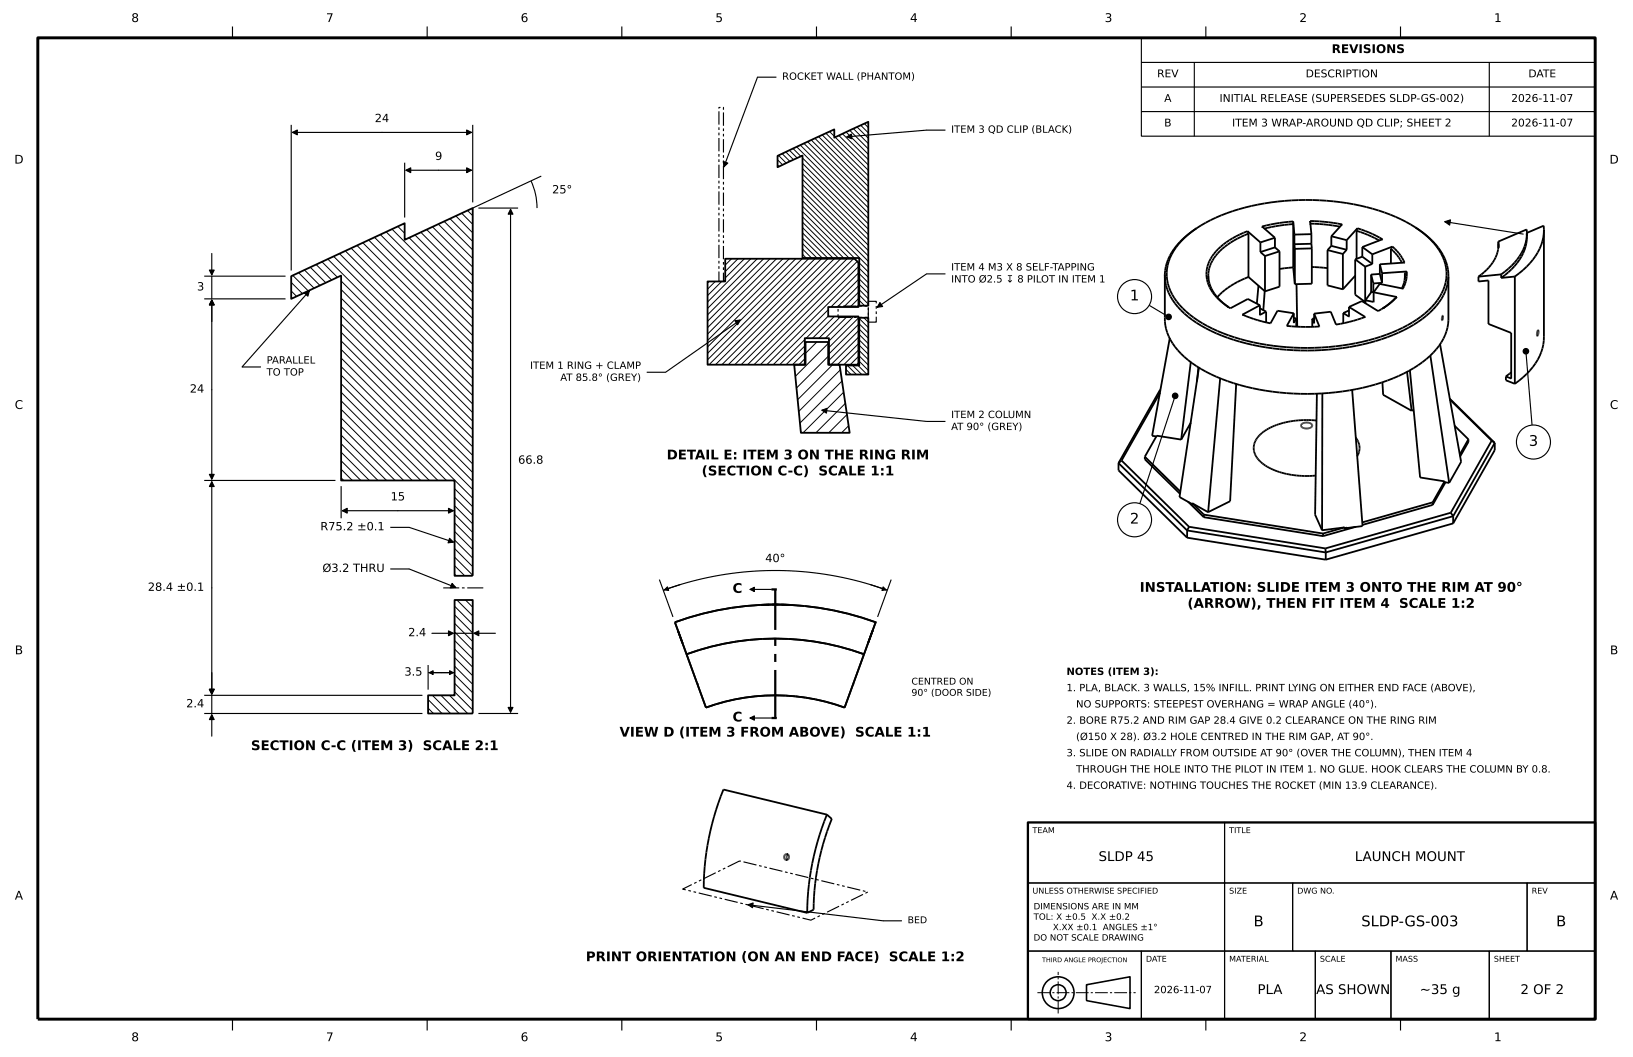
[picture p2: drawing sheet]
<svg xmlns="http://www.w3.org/2000/svg" width="432mm" height="279mm" viewBox="0 0 432 279" stroke-linecap="round" stroke-linejoin="round" font-family="sans-serif">
<g fill="none" stroke="#000" stroke-width=".26">
<path d="M208.7 39.7l2.1 2.1M209.7 39.3l2.1 2M210.7 38.8l18.9 18.9M211.6 38.4l18 17.9M212.6 37.9l17 17M213.5 37.5l16.1 16M214.5 37l15.1 15.1M215.5 36.6l14.1 14.1M216.4 36.1l13.2 13.2M217.4 35.7l12.2 12.2M218.4 35.2l11.2 11.2M219.4 34.8l1.2 1.2"/>
<path d="M220.3 34.3l.3 .3M220.9 36.3l8.7 8.7M221.8 35.8l7.8 7.8M222.8 35.4l6.8 6.8M223.7 34.9l5.9 5.9M224.7 34.5l4.9 4.9M225.7 34l3.9 4M226.6 33.6l3 2.9M227.6 33.1l2 2M228.6 32.7l1 1M229.5 32.2l.1 .1M105.2 59.9l1.8 1.8"/>
<path d="M106.7 59.1l.3 .3M114.4 60l10.6 10.6M115.9 59.2l9.1 9.1M117.4 58.5l7.6 7.6M119 57.8l6 6M120.5 57.1l4.5 4.5M122.1 56.4l2.9 2.9M123.6 55.6l1.4 1.4M205.6 42.2l1.3 1.4M205.6 43.6l.4 .4M205.9 41.1l2 2M206.8 40.6l2 2.1"/>
<path d="M207.8 40.2l2 2M212.2 41.8l17.4 17.4M212.2 43.2l17.4 17.4M212.2 44.6l17.4 17.4M212.2 46l17.4 17.4M212.2 47.4l17.4 17.4M212.2 48.8l17.4 17.4M212.2 50.2l17.4 17.4M212.2 51.7l17.4 17.4M212.2 53.1l17.4 17.4M212.2 54.5l13.7 13.7M212.2 55.9l12.3 12.3"/>
<path d="M212.2 57.3l10.9 10.9M212.2 58.7l9.5 9.5M77 74.6l3 3M77 76.9l1.4 1.4M77.4 72.8l4.1 4.1M79 72.1l4.1 4.1M80.5 71.4l4.1 4.1M82.1 70.6l4 4.1M83.6 69.9l4.1 4.1M85.1 69.2l4.1 4.1M86.7 68.5l38.3 38.3M88.2 67.8l36.8 36.7"/>
<path d="M89.8 67l35.2 35.3M90.2 74.3l34.8 34.8M90.2 76.5l34.8 34.8M90.2 78.8l34.8 34.8M91.3 66.3l33.7 33.7M92.9 65.6l32.1 32.2M94.4 64.9l30.6 30.6M95.9 64.2l29.1 29M97.5 63.4l27.5 27.6M99 62.7l26 26M100.6 62l24.4 24.4M102.1 61.3l22.9 22.9"/>
<path d="M103.7 60.6l21.3 21.3M108.2 62.8l16.8 16.9M109.7 62.1l15.3 15.3M111.3 61.4l13.7 13.7M112.8 60.7l12.2 12.2M187.4 74.4l-.3 .3M189.1 74.4l-2 2M190.8 74.4l-3.7 3.7M193.4 68.4l-1.6 1.7M195.1 68.4l-3.3 3.4M196.8 68.4l-5 5.1M198.5 68.4l-11.4 11.4"/>
<path d="M200.2 68.4l-13.1 13.1M201.9 68.4l-14.8 14.8M203.6 68.4l-16.5 16.5M205.3 68.4l-18.2 18.2M207 68.4l-19.9 19.9M208.7 68.4l-21.6 21.6M210.4 68.4l-23.3 23.3M212.1 68.4l-25 25M212.2 60.1l8.1 8.1M212.2 61.6l6.6 6.6M212.2 63l5.2 5.2M212.2 64.4l3.8 3.8"/>
<path d="M212.2 65.8l2.4 2.4M212.2 67.2l1 1M213.8 68.4l-26.7 26.7M215.5 68.4l-28 28M217.2 68.4l-28 28M218.9 68.4l-28 28M220.6 68.4l-28 28M222.3 68.4l-28 28M224 68.4l-28 28M225.7 68.4l-28 28M226.7 69.1l-27.3 27.3M227 70.5l-25.9 25.9"/>
<path d="M227 72.2l-24.2 24.2M227 73.9l-7.3 7.3M227 75.6l-5.6 5.6M227 77.3l-3.9 3.9M227 79l-2.2 2.2M227.2 69.5l2.4 2.4M227.2 70.9l2.4 2.4M227.2 72.3l2.4 2.4M227.2 73.7l2.4 2.4M227.2 75.1l2.4 2.4M227.2 76.6l2.4 2.4M227.2 78l2.4 2.4"/>
<path d="M227.2 79.4l1.4 1.4M90.2 81.1l34.8 34.8M90.2 83.3l34.8 34.8M90.2 85.6l34.8 34.8M90.2 87.8l34.8 34.8M90.2 90.1l34.8 34.8M90.2 92.4l34.8 34.8M90.2 94.6l34.8 34.8M90.2 96.9l34.8 34.8M90.2 99.2l27.8 27.8M212.8 94.9l-1.5 1.5M212.8 93.2l-3.2 3.2"/>
<path d="M212.8 91.5l-4.9 4.9M212.8 89.8l-6.6 6.6M216 90.4l-3 3M219 83.6l-5.8 5.8M219 81.9l-14.5 14.5M219 94.2l-8.4 8.4M219 90.8l-8.7 8.7M220.2 96.4l-9.3 9.3M220.6 83.6l-5.7 5.8M222.2 97.8l-11 10.9M222.3 83.6l-5.7 5.8M223.7 97.7l1.3 1.3"/>
<path d="M224 83.6l-5.7 5.8M224.1 96.6l2.4 2.4M225.5 96.6l2.4 2.4M225.7 83.6l-6.5 6.6M226.9 96.6l2.4 2.4M227 96l-.5 .4M227 94.3l-2.2 2.1M227 92.6l-3.9 3.8M227 90.8l-5.6 5.6M227 89.1l-7.3 7.3M227 87.4l-7.8 7.8M227 85.7l-7.8 7.8"/>
<path d="M227 80.7l-.5 .5M227 84l-7.8 7.8M227.2 84.2l2.4 2.4M227.2 85.6l2.4 2.4M227.2 87l2.4 2.4M227.2 88.4l2.4 2.4M227.2 89.8l2.4 2.4M227.2 91.3l2.4 2.4M227.2 92.7l2.4 2.4M227.2 94.1l2.4 2.4M227.2 95.5l2.4 2.4M228.4 84l1.2 1.2"/>
<path d="M90.2 101.4l25.6 25.6M90.2 103.7l23.3 23.3M90.2 105.9l21.1 21.1M90.2 108.2l18.8 18.8M90.2 110.5l16.5 16.5M90.2 112.7l14.3 14.3M90.2 115l12 12M90.2 117.3l9.7 9.7M90.2 119.5l7.5 7.5M222.6 100.7l-11.1 11.1M223.1 103.7l-10.7 10.7M223.5 106.6l-7.8 7.8"/>
<path d="M224 109.6l-4.9 4.8M224.4 112.5l-1.9 1.9M90.2 121.8l5.2 5.2M90.2 124l3 3M90.2 126.3l.7 .7M120.2 129.2l4.8 4.8M120.2 131.4l4.8 4.8M120.2 133.7l4.8 4.8M120.2 135.9l4.8 4.8M120.2 138.2l4.8 4.8M120.2 140.5l4.8 4.8M120.2 142.7l4.8 4.8"/>
<path d="M120.2 145l4.8 4.8M120.2 147.3l4.8 4.8M120.2 149.5l2.7 2.7M120.2 151.8l.4 .4M120.8 158.6l4.2 4.2M123.1 158.6l1.9 1.9M120.2 160.2l4.8 4.8M120.2 162.5l4.8 4.8M120.2 164.8l4.8 4.8M120.2 167l4.8 4.8M120.2 169.3l4.8 4.8M120.2 171.6l4.8 4.8"/>
<path d="M120.2 173.8l4.8 4.8M120.2 176.1l4.8 4.8M120.2 178.4l4.8 4.8M113.2 184.9l3.7 3.7M113.2 187.2l1.4 1.4M114.3 183.8l4.8 4.8M116.6 183.8l4.8 4.8M118.9 183.8l4.8 4.8M120.2 180.6l4.8 4.8M120.2 182.9l4.8 4.8"/>
</g>
<path d="M117.2 155.4h10.8" fill="none" stroke="#000" stroke-width=".3" stroke-dasharray="4.2 .7 .7 .7" stroke-linecap="butt"/>
<g fill="none" stroke="#000" stroke-width=".3">
<path d="M61.5 7v3M112.9 7v3M164.4 7v3M215.9 7v3M267.4 7v3M301.8 10h120v26h-120zM301.8 16.5h120M315.8 16.5v19.5M318.9 7v3M370.3 7v3M393.8 16.5v19.5M77 33v38.5"/>
<path d="M77.3 35h47.4M125 33v20.5M205.3 20.4h-5l-8.9 23.7M250 34.4h-5l-21.1 1.8M301.8 29.5h120M301.8 23h120M107 43v14.5M107.3 45h17.4M126.5 55h10.5M135 55.3v133M140.4 47.8l1.2 3.5 .4 3.7M143.1 46.5l-18.1 8.5"/>
<path d="M382 58.6l20.8 3.3M54 79h21.5M54 73h21.5M56 67v5.7M56 73v6M81.8 76.9l-17.8 20.1h5M250 72.4h-5l-13 8.8M56 85v-5.7v47.4M195.7 84.6l-19.7 13.8h-5M303.9 80.7l5.1 3.1M403.5 92.8l1.6 19.6M217.3 108.4l22.5 2.4a65 65 0 0 0 10.2 .6"/>
<path d="M310.7 104.6l-9.3 28.5M54 127h34.7M56 127.3v56.2v-5.7M90.2 128.5v8.5M90.5 135h29.4M103.2 139.4a16 16 0 0 1 8.2 1.1l8.5 2.8M103.2 150.4h5l12.3 4.9M174.4 153.2l3.5 9.9M175.4 156a86.6 86.6 0 0 1 59.2 0M179.8 154.6l-4.1 1.3M198.3 155.8h5.7M230.2 154.6l4.1 1.3"/>
<path d="M235.6 153.2l-3.5 9.9M113.2 175.8v6.5M113.2 177.8h7M113.5 177.8h6.4M114.2 167.4h5.7M120.2 167.4h4.8M125.3 167.4h5.7M54 188.6h57.7M54 183.8h57.7M56 188.9v5.7M56 183.8v4.8M126.5 188.6h10.5"/>
<path d="M198.3 189.8h5.7M271.8 217.4h52v16h-52zM323.8 217.4h98v16h-98zM197.8 239.2l29.7 3.5a65.4 65.4 0 0 0 11 .7M271.8 233.4h52v18h-52zM323.8 233.4h18v18h-18zM341.8 233.4h62v18h-62zM403.8 233.4h18v18h-18zM271.8 251.4h30v18h-30zM301.8 251.4h22v18h-22zM323.8 251.4h24v18h-24zM347.8 251.4h20v18h-20z"/>
<path d="M367.8 251.4h26v18h-26zM393.8 251.4h28v18h-28zM61.5 269.4v3M112.9 269.4v3M164.4 269.4v3M215.9 269.4v3M267.4 269.4v3M318.9 269.4v3M370.3 269.4v3"/>
</g>
<path d="M190.1 74.4h1.2v-46h-1.2v46M221.6 83.9h8v-3h-8v3M229.6 85.1h2.1v-5.4h-2.1v5.4M195.6 227.6l-15.1 7.4 33.9 8.2 15.1-7.4-33.9-8.2" fill="none" stroke="#000" stroke-width=".3" stroke-dasharray="3.5 .7 .7 .7 .7 .7" stroke-linecap="butt"/>
<g fill="none" stroke="#000" stroke-width=".48">
<path d="M205.6 41.2l15-7v2.2l9-4.2v48.6h-2.4v-12.6h-15v-27.1l-6.6 3.1zM333.7 59.9l3.4 2.9M333.7 59.9l.1 .2M341.9 58.5l-3.6 .4-4.6 1M341.9 58.5l.4 3.5M341.9 58.5l.1 .7M342 59.2v11.5M342 59.2l-3.6 .4-4.1 .8M346.4 58.4l4.8 .3 3.7 .6M346.4 58.4l.4 3.5M346.4 58.4v.4M346.5 59.4v-.3l2.3 .1 5.6 .7"/>
<path d="M354.9 59.3l-2.9 3.1M354.9 59.3l-.1 .2M77 73l30-14v4.4l18-8.4v97.2h-4.8v-25.2h-30v-54.2l-13.2 6.2zM191.8 68.4h34.2l1 1v11.8h-8v2.4h8v12.8h-7.8v-7h-6.4v7h-25.7v-22h4.7zM308 72.5l.1 2 .5 1.9 .9 2 1.2 1.8 1.6 1.8 1.9 1.7 4.7 3.1 5.7 2.5 6.6 1.9 7.2 1.1 5.6 .3 7.4-.2 7.2-1 6.7-1.7 5.9-2.4 4.9-3 2-1.7 1.7-1.8 1.3-1.8 1-1.9 .6-2 .3-1.9M308 72.5v12.4l.3 2 .7 2 1.6 2.6 1.7 2 1.9 1.7 3 2.1 3 1.6 3.4 1.5 4.2 1.4 4.4 1 4.3 .7 3.7 .4 5.2 .2 4.1-.1 5.5-.5 4.6-.8 4.1-1.1 4.1-1.4 3.4-1.5 3.3-1.8 2.7-2 1.8-1.7 1.9-2.3 1.2-2.3 .6-2 .3-2v-11.4M316.4 60.3l-3.5 2.8-2.4 2.6-1.6 2.9-.6 1.9-.3 2M319.5 72.9v.9M319.5 72.9l.3 2.1 .9 2 1.8 2.2 2.4 2-.4-.2M329.9 61.1l-4 1.9-3.1 2.2-2.3 2.5-1.2 2.7-.3 2.8 .9 2.8 1.8 2.6 2.8 2.4M329.9 61.1l3.4 3M329.9 61.1l.2 .7"/>
<path d="M330.1 73.2l-4.7 2.4-2.2 1.6-1.3 1.4M330.1 73.2l4.4 3.8M330.1 61.8v11.4M330.1 61.8l-4.7 2.3-2.9 2.3-1.5 1.8-.7 1.4-.7 1.9-.1 1.4M332.8 75.4l-.5 4.9M333.3 64.1v2.5M333.3 66.6l1.2 1.1M334.4 76.9l-.4 5.1M334.5 67.7v9.3M337.1 62.8l-3.8 1.3M337.1 62.8v2.6M337.1 65.4l-3.8 1.2"/>
<path d="M337.1 65.4l1.2 1M338.3 66.4v9.4l-3.8 1.2M338.3 66.4l-3.8 1.3M342 70.7l-3.7 .4M342 70.7l.4 4.4M342.3 62v2.6M342.3 64.6l.1 1.2M342.4 65.8v9.3M342.8 75.1l.2 11.3M346.8 61.9l-4.5 .1M346.8 61.9v2.5M346.8 64.4l-4.5 .2"/>
<path d="M346.8 64.4l.1 1.3M346.9 65.7v9.3l-4.5 .1M346.9 65.7l-4.5 .1M346.9 70.6l4.1 .3M351 66.1v9.3l4.1 1.1M351 66.1l4.1 1M352 62.4l4.1 1.1M352 62.4v2.6M352 65l-1 1.1M352 65l4.1 1M355.1 67.1v9.4M356.1 63.5v2.5"/>
<path d="M356.1 66l-1 1.1M358.3 68.6v9.3l2.7 1.9M358.3 68.6l2.7 1.9M358.4 72.9l-3.3 3.6M358.7 61v7.4M358.7 61l3 1.1 3 1.5M358.9 60.3l3.5 1.3 3.1 1.7M358.9 60.3l-2.8 3.2M358.9 60.3l-.2 .7M360.2 65.3l2.7 1.9M360.2 65.3v2.5M360.2 67.8l-1.9 .8"/>
<path d="M360.2 67.8l2.7 2M361 70.5v9.3M361 79.4v.8M361 79.4l2.2 .4M361.1 79.8h-.1M362.6 72.6v4.7M362.6 72.6l.5 2.3M362.9 67.2v2.6M362.9 69.8l-1.9 .7M363.1 74.9v2.4M363.2 77.3l6.2 1.2M363.2 77.3v2.5"/>
<path d="M363.3 77.3l-.2-.1a.82 .82 0 0 0-1 .6l-1.1 1.6M363.3 79.7l-.1 .1M364.9 69.9l.5 2.3M364.9 69.9v2.5M364.9 72.4l.5 2.4M364.9 72.4l-2.3 .2M365.4 72.2v2.6M365.4 74.8l-2.3 .1M365.5 63.3l-5.3 2M365.5 63.3l-.1 .1M367.8 65.8v3.8M367.8 65.8l1.6 1.7 1.3 2"/>
<path d="M368.2 65.2l-5.3 2M368.2 65.2l2 2.1 1.2 2.1M368.2 65.2l-.4 .6M368.9 78.8l-3.2 2.7 .3-.2M368.9 78.8v.1M369.4 78.5l-3.4 2.8M369.4 78.5l-.5 .3M371 76.3l-5.7-1.2a.82 .82 0 0 0-1 .6l-1.1 1.6M371 76.3l-.2 .1M371.4 69.4l-6.5 .5M371.4 69.4l-.1 .1M371.5 72.2v1.6"/>
<path d="M371.5 72.2v.7M371.5 72.9l-.3 1.9-.5 1.5M371.5 72.9v.5M372 71.8l-6.6 .4M372 71.8l-.2 2.4-.8 2.1M372 71.8l-.5 .4M374.2 60.1l3.6 2.7 1.8 1.7 1.4 1.9 1 1.9 .6 1.7 .4 3.2M374.2 60.1l3.2 2.4 2.3 2.5 1.3 2 1.2 2.8 .3 2.9-.5 3-1.3 2.8-1.9 2.5-2.1 1.9-3.3 2.3-3.9 2.1-4.5 1.7-4.9 1.4-5.1 .9-3.7 .4-5.5 .3-5.5-.2-4.4-.5-4.5-.8-4.9-1.3-4.6-1.7-4-2-3.3-2.4-2.6-2.4-1.5-1.9-1.4-2.8-.6-2.9 .3-3 1-2.8 1.8-2.7 1.7-1.8 3.1-2.5M374.2 60.1l-3.3-1.9-3.3-1.5-6.3-2-3.4-.7-4.7-.7-8-.4-7.9 .5-4.7 .7-3.4 .8-6.4 2.1-4 1.9-2.4 1.4M390.9 73.1v.8a.44 .44 0 0 0 .2 .5 .44 .44 0 0 0 .6-.1l1.9-.2v11.5l6 2.4v12.1M396.2 63.8v1.7M396.2 63.8v.8"/>
<path d="M396.2 64.6l-.2 2.1-1 2.2-1.9 2.4-2.2 1.8M396.2 64.6v.9M396.9 72.5l-6 .6M396.9 72.5v1M400.6 73.1v28.4M400.6 73.1l-3.7 .4M403.7 61.7v.8M403.7 61.6v-.9l-7.5 3.1M403.7 62.5l-.3 2.7-1.4 3.1-2.3 2.9-2.8 2.3M403.7 61.6l-.3 2.7-1.4 3.1-2.3 2.8-2.8 2.3M403.7 61.6v.9M408.2 60.7v28.3l-.1 2.1-1 3-1.2 2.1-2.2 2.7-3.1 2.6"/>
<path d="M408.2 60.7l-.3 3-1.4 3.2-1.2 1.8-1.6 1.8-3.1 2.6M408.2 60.7v-.7a.22 .22 0 0 0-.1-.3 .22 .22 0 0 0-.3 .1l-4.1 1.8M213 90.4h6v6h3l2.7 18h-12.9l-1.8-18h3zM227.2 84h2.4v15h-5.9v-2.4h3.5zM309.3 89.4l-4.7 25.8 1.2 .2M314.9 95.7l-2.6 20.5M316.9 97.1l-.4 3.8M317 97.1l-5.1 34.3 3.4 1.9-.3-.3M322.6 100l-3.1 35.4M328.5 83.2l.2 .1M333 83.2h.2M333.1 81.5l1.7 .9"/>
<path d="M333.2 80.7l-3.2-1.7-4.7 2.5-.8-.5M333.2 80.7l-4.7 2.5M333.2 80.7v2.5M334.8 82.4v2.9M334.8 82.4l-1.6 .8M340.3 86.1l4.2 .3 4.4-.1M340.3 86.1v.1M342.1 85.3v.1M342.1 84.1l.7 .1M342.1 82.8l-3.8-.6a.72 .72 0 0 0-.9 .6l-1.3 2.4a.87 .87 0 0 1-1.2 .1l-3.4-1-3-1.1M342.1 82.8l-1.8 3.3M342.1 82.8v2.6"/>
<path d="M342.8 84.2v2.2M342.8 84.2l-.7 1.2M347 84.3v2.1M347 84.3l.5 1.2M347.5 82.9l1.4 3.4M347.5 82.9l3.9-.4a.65 .65 0 0 1 .8 .6l1 2.4a.68 .68 0 0 0 1 .1l3.6-.8 3.2-1M347.5 82.9v2.6M347.5 84.2l-.5 .1M347.5 85.4v.1M348.9 86.3l-.1 .1M355.2 82.8v2.7M355.2 82.8l1.5 .9"/>
<path d="M356.7 82.1l-1.5 .7M356.7 81.1l3.4-1.5 4.3 2.6 1.6-.9M356.7 81.1l4.3 2.7M356.7 81.1v2.6M356.8 83.6l-.1 .1M361 83.8l-.1 .1M372 98.3l1.3 10.3M372.8 97.8l2.7 28.4M378.2 94l5 33.6M380.8 90.9l5.6 31.2-3.2 5.5M381.2 84.4h.1M381.2 84.3v.1"/>
<path d="M381.2 84.3h.1M381.2 84.4v.1M381.2 84.2v.1M381.2 84.2h.1M381.2 84.5h.1M381.3 84.6h.1M381.3 84.1h-.1M381.3 84.1h.1M381.3 84.7h.1M381.3 84v.1M381.3 83.9v.1M381.3 83.9h.1"/>
<path d="M381.3 83.8v.1M381.3 83.8h.1M381.3 83.7v.1M381.3 83.7h.1M381.4 83.7h-.1M381.4 83.7h.1M381.4 84.7h.1M381.4 83.6v.1M381.4 84.6v.1M381.4 84.6h.1M381.4 83.6h.1M381.4 83.5v.1"/>
<path d="M381.4 83.5h.1M381.4 84.5h.1M381.5 83.4h.1M381.5 84.5h-.1M381.5 83.5h.1M381.5 84.5h.1M381.5 83.4v.1M381.5 84.4v.1M381.5 84.4h.1M381.5 84.3h.1M381.5 84.2v.1M381.5 84.2h.1"/>
<path d="M381.6 84.1v.1M381.6 84.1h.1M381.6 84v.1M381.6 83.5h.1M381.6 84h.1M381.6 83.9v.1M381.6 83.6h.1M381.6 83.9h.1M381.6 83.8v.1M381.6 83.6v.1M381.6 83.8h.1M381.6 83.7h.1"/>
<path d="M381.6 83.7v.1M398.2 99.5v.5a.79 .79 0 0 0 .9 .9l1.5 .6M398.2 99.5l1.4 .6M399.6 98.4l-1.4 1.1M399.7 100l-.1 .1M406.4 88.4v.1M406.4 88.5h.1M406.4 88.4h.1M406.4 88.5v.1M406.4 88.6h.1M406.4 88.3v.1M406.4 88.3h.1"/>
<path d="M406.4 88.2v.1M406.4 88.6v.1M406.4 88.2h.1M406.4 88.7h.1M406.4 88.1v.1M406.4 88.1h.1M406.4 88v.1M406.4 88.7v.1M406.4 88h.1M406.4 87.9v.1M406.4 87.9h.1M406.4 88.8h.1"/>
<path d="M406.4 87.8v.1M406.5 87.8h-.1M406.5 88.8h.1M406.5 87.8h.1M406.5 87.7v.1M406.5 87.7h.1M406.5 87.6v.1M406.5 87.5v.1M406.5 87.5h.1M406.6 87.5h-.1M406.6 88.8h-.1M406.6 87.5h.1"/>
<path d="M406.6 87.4h.1M406.6 88.7v.1M406.6 88.7h.1M406.6 87.3v.1M406.6 87.3h.1M406.7 87.3h-.1M406.7 88.6l-.1 .1M406.7 87.3h.1M406.7 88.6h.1M406.7 88.5v.1M406.7 88.5h.1M406.7 88.4v.1"/>
<path d="M406.7 88.4h.1M406.7 88.3v.1M406.8 88.3h-.1M406.8 88.3h.1M406.8 88.2v.1M406.8 87.3h.1M406.8 88.1v.1M406.8 88.1h.1M406.8 87.3v.1M406.8 88v.1M406.8 87.4h.1M406.8 88h.1"/>
<path d="M406.8 87.9v.1M406.8 87.9h.1M406.8 87.4v.1M406.8 87.5h.1M406.8 87.8v.1M406.8 87.8h.1M406.8 87.5v.1M406.8 87.7v.1M406.8 87.7h.1M406.8 87.6h.1M406.8 87.6v.1M305.9 115.2l-3.2 5.5"/>
<path d="M305.9 115.2v.1M305.9 115.2l6.4 1M306.8 103.8l-10.2 17.9M306.9 103l-11.1 19.4M314.9 111.7l-2.6 4.5M316.6 100v.1M326.9 101.5l-1.6 31M344 112.5h.1M344 112.4v.1M344 112.5v.1M344 112.4h.1M344 112.6h.1"/>
<path d="M344 112.6v.1M344 112.7h.1M344.1 112.3l-.1 .1M344.1 112.7h.1M344.1 112.2v.1M344.1 112.7v.1M344.1 112.8h.1M344.2 112.8l.2 .2M344.3 112l-.2 .2M344.4 112h-.1M344.4 113h.1M344.4 113l.9 .3 .9-.1"/>
<path d="M344.7 111.8l-.3 .2M344.8 111.8l1.2-.1 .9 .5M344.8 111.8h-.1M346.3 113.2h-.1M346.6 113l-.3 .2M346.7 113h-.1M346.9 112.2v.1M346.9 112.7l-.2 .3M346.9 112.3h.1M346.9 112.7h.1M347 112.3h.1M347 112.7h-.1"/>
<path d="M347 112.3v.1M347 112.6v.1M347 112.4v.1M347 112.5v.1M347 112.5h.1M348.1 111.2l-3.4-.2-2.8 .3-2.8 .5-2.7 1-1.9 1.1-1.7 1.4-1 1.5-.3 1.5 .3 1.6 1 1.6 1.5 1.3 2.3 1.3 2.3 .9 3.3 .6 2.7 .2 3-.1M348.2 104l-.5 32.1M349.7 104l-.1 36.2M357.5 103l2.8 36.1-4.9 .6 .7-.2M358.5 115.6l.6 1.1 .4 1.5-.1 1.1-.5 1.3M365.5 101l.2 3.4M365.7 104.4l7.6 4.2"/>
<path d="M365.8 104.3l-.1 .1M373.8 108.3l-.5 .3M383.3 105.4l11.9 11.7M383.4 105.6l11 10.9M384.6 112.5l3.7 3.6M388.2 116.8h.1M388.3 116.8l-2.2 3.9M388.3 116.1v.7M388.3 116.1l-2.3 4.1M394.4 116.5l-10.8 19M394.4 116.5l.8 .6M395.2 117.1v1.9l-11 19.4"/>
<path d="M395.2 117.1l-11 19.3M295.8 122.4v1.9l18.1 17.8M295.8 122.4l18.1 17.8M296.6 121.7l-.8 .7M296.6 121.7l17.8 17.6M302.7 121.4l9.3 9.1M302.7 120.7v.7M302.7 120.7l9.4 9.3M302.8 121.3l-.1 .1M314.1 132.6l4.2 4.1M314.4 139.3l-.5 .9M314.4 139.3l36.1 5.7"/>
<path d="M318.3 136.7l31.5 5M318.3 136v.7M318.3 136l31.5 5M319.5 135.4l-4.2-2.4 3 3M325.1 132.4l.2 .1M325.3 132.5l-5.8 2.9M347.7 136.1l1.9 4.1M347.8 136l-.1 .1M358.5 139.2l-8.7 2.5M375.5 126.2l6.5 1M375.6 126.1l-.1 .1M378.8 133.5l-18.5 5.2"/>
<path d="M378.8 132.8v.7M378.8 132.8l-18.6 5.3M382 127.5l1.2 .1M382 127.2l-3.2 5.6M382 127.2v.3M382 127.4v.1M382.2 127.4l-3.4 6.1M383.6 135.5l.6 .9M383.6 135.5l-33.1 9.5M384.2 136.4l-33.6 9.6M384.2 136.4v2M384.2 138.4l-33.6 9.5"/>
<path d="M120.2 158.6h4.8v30h-11.8v-4.8h7zM201.1 159.9l-6 .6-5.5 .8-7.2 1.9-3.9 1.3M203.4 159.8l-2.3 .1M203.4 159.8h.1M203.5 159.8h-.1M203.8 159.8h-.4M204.4 159.8h-.3M204.7 159.8h1.4M204.8 159.8h-.4M205 159.8l3.9 .1M205 159.8h.9M205 159.8h-1.2"/>
<path d="M205 159.8l-3.9 .1M206.1 159.8h.5M206.6 159.8l2.3 .1M206.6 159.8h.1M208.9 159.9l6 .6 5.5 .8 7.2 1.9 3.9 1.3M313.9 140.2l36.7 5.8M313.9 142.1l36.7 5.8M313.9 140.2v1.9M349.6 140.2l5.9-.8-5.7 1.6M349.8 141v.7M350.5 145l.1 1M350.6 146v1.9"/>
<path d="M178.5 164.5l8.2 22.5M178.5 164.5l3 8.4M181.5 172.9l5.2 14.1M181.5 172.9l6.6-2 6.1-1.2 4-.6 6.8-.3 6.8 .3 5.6 .8 4.5 1 6.6 2M228.5 172.9l-5.2 14.1M230.6 166.7h.1M230.7 166.7l-5.1 14.1M231.5 164.5l-2 5.5 1.2-3.3M231.5 164.5l-3 8.4M186.7 187l5.1-1.5 2.9-.7 5-.7 5.3-.3 5.3 .3 5 .7 2.9 .7 5.1 1.5M225.5 180.8h.1M225.6 180.8l-2.3 6.2"/>
<path d="M218.6 215.3l1.3 1.2-2.2 6.4-1.3 5.4-1 6.9-.3 5.3-1.7 .8M218.6 215.3l-2.4 7-1.4 5.9-.9 5.8-.5 7.3M218.6 215.3l-27.3-6.6-2.2 6.2-1.7 6.7-.9 5.8-.4 7.3 27.3 6.6M207.3 226.6h.1M207.3 226.5v.1M207.3 226.6v.1M207.3 226.5h.1M207.3 226.7h.1M207.3 226.4v.1M207.3 226.7v.1M207.3 226.8h.1M207.3 226.3v.1"/>
<path d="M207.4 226.8v.1M207.4 226.3h-.1M207.4 226.9h.1M207.4 226.2v.1M207.4 226.9v.1M207.4 226.2h.1M207.4 227h.1M207.4 226.1v.1M207.4 227l.1 .1M207.5 226.1h-.1M207.5 226v.1M207.5 226h.1"/>
<path d="M207.5 227.1h.1M207.5 227.1l.1 .1M207.6 225.9l-.1 .1M207.6 227.2h.1M207.6 225.9h.1M207.6 227.2l.1 .1M207.7 227.3h.1M207.7 225.8l-.1 .1M207.7 225.8h.1M207.8 225.8h-.1M207.8 225.8h.1M207.8 227.3h.1"/>
<path d="M207.9 227.3h.1M207.9 225.8h.1M207.9 227.3l.2 .1M207.9 225.7v.1M208 226.6v.1M208 226.7h.1M208 226.6h.1M208 226.5v.1M208 226.7v.1M208 225.7h-.1M208 226.5h.1M208 226.8h.1"/>
<path d="M208 226.4v.1M208 226.8v.1M208 226.4h.1M208 226.9h.1M208 226.9v.1M208 225.7h.1M208 227.3h.1M208 227h.1M208 226.3v.1M208 226.3h.1M208 227l.1 .1M208 226.2v.1"/>
<path d="M208.1 225.7l.2 .1M208.1 225.7h.1M208.1 226.2h-.1M208.1 226.2h.1M208.1 225.7v.1M208.1 227.3h.1M208.1 226.1v.1M208.1 227.1h.1M208.1 225.8h.1M208.1 227.1v.1M208.1 226.1h.1M208.2 226.1h-.1"/>
<path d="M208.2 227.3h-.1M208.2 227.2h.1M208.2 225.8h.1M208.2 226v.1M208.2 227.3h.1M208.2 226h.1M208.3 227.3h.1M208.3 225.8h.1M208.3 225.9l-.1 .1M208.3 225.9h.1M208.3 227.2v.1M208.3 225.8l.1 .1"/>
<path d="M208.3 227.2h.1M208.4 227.2h-.1M208.4 225.9h.1M208.4 227.1v.1M208.4 227.1h.1M208.5 225.9v.1M208.5 227.1h-.1M208.5 227v.1M208.5 226h.1M208.5 226v.1M208.5 227h.1M208.6 226.1h.1"/>
<path d="M208.6 226.9l-.1 .1M208.6 226.1v.1M208.6 226.9h.1M208.6 226.2h.1M208.6 226.8v.1M208.6 226.2v.1M208.6 226.8h.1M208.6 226.3h.1M208.6 226.7v.1M208.6 226.3v.1M208.6 226.7h.1M208.6 226.4h.1"/>
<path d="M208.6 226.6v.1M208.7 226.4h.1M208.7 226.4v.1M208.7 226.6h-.1M208.7 226.5h.1M208.7 226.5v.1"/>
</g>
<path d="M205 189.8v-34" fill="none" stroke="#000" stroke-width=".6" stroke-dasharray="12.7 2.1 2.1 2.1 2.1 2.1" stroke-linecap="butt"/>
<path d="M204 155.8h1.4M204 189.8h1.4M271.8 217.4h150v52h-150z" fill="none" stroke="#000" stroke-width=".6" stroke-linecap="butt"/>
<path d="M10 10h411.8v259.4h-411.8z" fill="none" stroke="#000" stroke-width=".78" stroke-linecap="butt"/>
<g fill="none" stroke="#000" stroke-width=".42">
<path d="M287.3 260.3l11.5-2.1v8.4l-11.5-2.1z"/>
<circle cx="279.8" cy="262.4" r="2.1"/>
<circle cx="279.8" cy="262.4" r="4.2"/>
</g>
<path d="M274.3 262.4h26M279.8 267.9v-11" fill="none" stroke="#000" stroke-width=".26" stroke-dasharray="3.4 .6 .6 .6" stroke-linecap="butt"/>
<g fill="#000" stroke="#000" stroke-width=".3">
<path d="M77.3 35l1.3-.6v1.2zM123.4 34.4l1.3 .6-1.3 .6zM223.9 36.2l1.2-.8 .2 1.3zM107.3 45l1.3-.6v1.2zM123.4 44.4l1.3 .6-1.3 .6zM135 55.3l.6 1.3h-1.2zM191.3 42.7l1.2 .4-1.1 1zM382 58.6l1.5-.5-.2 1.4zM55.4 71.4h1.2l-.6 1.3zM80.5 77.4l1.3-.5-.4 1.4zM56 79.3l.6 1.3h-1.2zM194.3 84.8l1.4-.2-.7 1.2z"/>
<path d="M232.7 80l.7 1-1.4 .2zM217.3 108.4l1.4-.5-.2 1.3zM56 127.3l.6 1.3h-1.2zM55.4 125.4h1.2l-.6 1.3zM90.5 135l1.3-.6v1.2zM118.6 134.4l1.3 .6-1.3 .6zM118.9 142.3l1 1-1.4 .2zM119.5 154.2l1 1.1-1.4 .1zM176.5 155.1l.3 1-1.1-.2zM198.3 155.8l1.2-.6v1.2zM233.5 155.1l.8 .8-1.1 .2zM113.5 177.8l1-.5v1z"/>
<path d="M118.6 166.8l1.3 .6-1.3 .6zM118.9 177.3l1 .5-1 .5zM125.3 167.4l1.3-.6v1.2zM56 188.9l.6 1.3h-1.2zM55.4 182.2h1.2l-.6 1.3zM134.4 187h1.2l-.6 1.3zM198.3 189.8l1.2-.6v1.2zM197.8 239.2l1.3-.5-.1 1.2z"/>
</g>
<g fill="#fff" stroke="#000" stroke-width=".3">
<circle cx="300" cy="78.4" r="4.5"/>
<circle cx="300" cy="137.4" r="4.5"/>
<circle cx="405.5" cy="116.8" r="4.5"/>
</g>
<g fill="#000" stroke="#000" stroke-width=".35">
<circle cx="309" cy="83.8" r=".7"/>
<circle cx="403.5" cy="92.8" r=".7"/>
<circle cx="310.7" cy="104.6" r=".7"/>
</g>
<g font-size="3.9">
<text x="298.8" y="79.4">1</text>
<text x="404.2" y="117.9">3</text>
<text x="298.8" y="138.4">2</text>
<text x="331.5" y="244.8">B</text>
<text x="360" y="244.8">SLDP-GS-003</text>
<text x="411.5" y="244.8">B</text>
</g>
<g font-size="3.5">
<text x="176.3" y="121.4">DETAIL E: ITEM 3 ON THE RING RIM</text>
<text x="185.5" y="125.7">(SECTION C-C) SCALE 1:1</text>
<text x="193.7" y="156.7">C</text>
<text x="301.4" y="156.4">INSTALLATION: SLIDE ITEM 3 ONTO THE RIM AT 90°</text>
<text x="314" y="160.7">(ARROW), THEN FIT ITEM 4 SCALE 1:2</text>
<text x="193.7" y="190.7">C</text>
<text x="163.8" y="194.7">VIEW D (ITEM 3 FROM ABOVE) SCALE 1:1</text>
<text x="66.4" y="198.3">SECTION C-C (ITEM 3) SCALE 2:1</text>
<text x="290.5" y="227.6">SLDP 45</text>
<text x="358.2" y="227.6">LAUNCH MOUNT</text>
<text x="154.9" y="254.1">PRINT ORIENTATION (ON AN END FACE) SCALE 1:2</text>
<text x="332.5" y="262.8">PLA</text>
<text x="348" y="262.8">AS SHOWN</text>
<text x="375.4" y="262.8">~35 g</text>
<text x="402" y="262.8">2 OF 2</text>
</g>
<g font-size="3.2">
<text x="34.7" y="5.8">8</text>
<text x="86.2" y="5.8">7</text>
<text x="137.7" y="5.8">6</text>
<text x="189.2" y="5.8">5</text>
<text x="240.6" y="5.8">4</text>
<text x="292.1" y="5.8">3</text>
<text x="343.6" y="5.8">2</text>
<text x="395.1" y="5.8">1</text>
<text x="352.1" y="14">REVISIONS</text>
<text x="3.8" y="43.2">D</text>
<text x="425.6" y="43.2">D</text>
<text x="3.9" y="108.1">C</text>
<text x="425.7" y="108.1">C</text>
<text x="3.9" y="172.9">B</text>
<text x="425.7" y="172.9">B</text>
<text x="3.9" y="237.8">A</text>
<text x="425.7" y="237.8">A</text>
<text x="34.7" y="275.2">8</text>
<text x="86.2" y="275.2">7</text>
<text x="137.7" y="275.2">6</text>
<text x="189.2" y="275.2">5</text>
<text x="240.6" y="275.2">4</text>
<text x="292.1" y="275.2">3</text>
<text x="343.6" y="275.2">2</text>
<text x="395.1" y="275.2">1</text>
</g>
<g font-size="3">
<text x="99.1" y="32.3">24</text>
<text x="115" y="42.3">9</text>
<text x="146" y="51.1">25°</text>
<text x="52.1" y="76.8">3</text>
<text x="50.2" y="103.8">24</text>
<text x="137" y="122.6">66.8</text>
<text x="103.3" y="132.3">15</text>
<text x="84.7" y="140.2">R75.2 ±0.1</text>
<text x="202.3" y="148.6">40°</text>
<text x="85.3" y="151.2">Ø3.2 THRU</text>
<text x="39.1" y="156.2">28.4 ±0.1</text>
<text x="107.9" y="168.2">2.4</text>
<text x="106.9" y="178.6">3.5</text>
<text x="49.2" y="187">2.4</text>
</g>
<g font-size="2.8">
<text x="306" y="20.4">REV</text>
<text x="345.2" y="20.4">DESCRIPTION</text>
<text x="404.1" y="20.4">DATE</text>
<text x="307.8" y="26.9">A</text>
<text x="322.5" y="26.9">INITIAL RELEASE (SUPERSEDES SLDP-GS-002)</text>
<text x="399.6" y="26.9">2026-11-07</text>
<text x="307.8" y="33.4">B</text>
<text x="325.8" y="33.4">ITEM 3 WRAP-AROUND QD CLIP; SHEET 2</text>
<text x="399.6" y="33.4">2026-11-07</text>
</g>
<g font-size="2.6">
<text x="206.8" y="21.1">ROCKET WALL (PHANTOM)</text>
<text x="251.5" y="35.1">ITEM 3 QD CLIP (BLACK)</text>
<text x="251.5" y="71.5">ITEM 4 M3 X 8 SELF-TAPPING</text>
<text x="251.5" y="74.7">INTO Ø2.5 ↧ 8 PILOT IN ITEM 1</text>
<text x="70.5" y="96.1">PARALLEL</text>
<text x="70.5" y="99.3">TO TOP</text>
<text x="140.2" y="97.5">ITEM 1 RING + CLAMP</text>
<text x="148.1" y="100.7">AT 85.8° (GREY)</text>
<text x="251.5" y="110.5">ITEM 2 COLUMN</text>
<text x="251.5" y="113.7">AT 90° (GREY)</text>
<text x="282" y="178.4">NOTES (ITEM 3):</text>
<text x="282" y="182.7">1. PLA, BLACK. 3 WALLS, 15% INFILL. PRINT LYING ON EITHER END FACE (ABOVE),</text>
<text x="282" y="191.3">2. BORE R75.2 AND RIM GAP 28.4 GIVE 0.2 CLEARANCE ON THE RING RIM</text>
<text x="284.5" y="187">NO SUPPORTS: STEEPEST OVERHANG = WRAP ANGLE (40°).</text>
<text x="284.5" y="195.6">(Ø150 X 28). Ø3.2 HOLE CENTRED IN THE RIM GAP, AT 90°.</text>
<text x="282" y="199.9">3. SLIDE ON RADIALLY FROM OUTSIDE AT 90° (OVER THE COLUMN), THEN ITEM 4</text>
<text x="282" y="208.5">4. DECORATIVE: NOTHING TOUCHES THE ROCKET (MIN 13.9 CLEARANCE).</text>
<text x="284.5" y="204.2">THROUGH THE HOLE INTO THE PILOT IN ITEM 1. NO GLUE. HOOK CLEARS THE COLUMN BY 0.8.</text>
<text x="305.1" y="262.5">2026-11-07</text>
</g>
<g font-size="2.5">
<text x="241" y="181">CENTRED ON</text>
<text x="241" y="183.9">90° (DOOR SIDE)</text>
<text x="240" y="244">BED</text>
</g>
<g font-size="2.3">
<text x="273.3" y="240.4">DIMENSIONS ARE IN MM</text>
<text x="273.3" y="243.1">TOL: X ±0.5 X.X ±0.2</text>
<text x="278.4" y="245.9">X.XX ±0.1 ANGLES ±1°</text>
<text x="273.3" y="248.6">DO NOT SCALE DRAWING</text>
</g>
<g font-size="2.1">
<text x="273" y="220.2">TEAM</text>
<text x="325" y="220.2">TITLE</text>
<text x="273" y="236.2">UNLESS OTHERWISE SPECIFIED</text>
<text x="325" y="236.2">SIZE</text>
<text x="343" y="236.2">DWG NO.</text>
<text x="405" y="236.2">REV</text>
<text x="303" y="254.2">DATE</text>
<text x="325" y="254.2">MATERIAL</text>
<text x="349" y="254.2">SCALE</text>
<text x="369" y="254.2">MASS</text>
<text x="395" y="254.2">SHEET</text>
</g>
<text font-size="1.7" x="275.5" y="254.3">THIRD ANGLE PROJECTION</text>
</svg>
